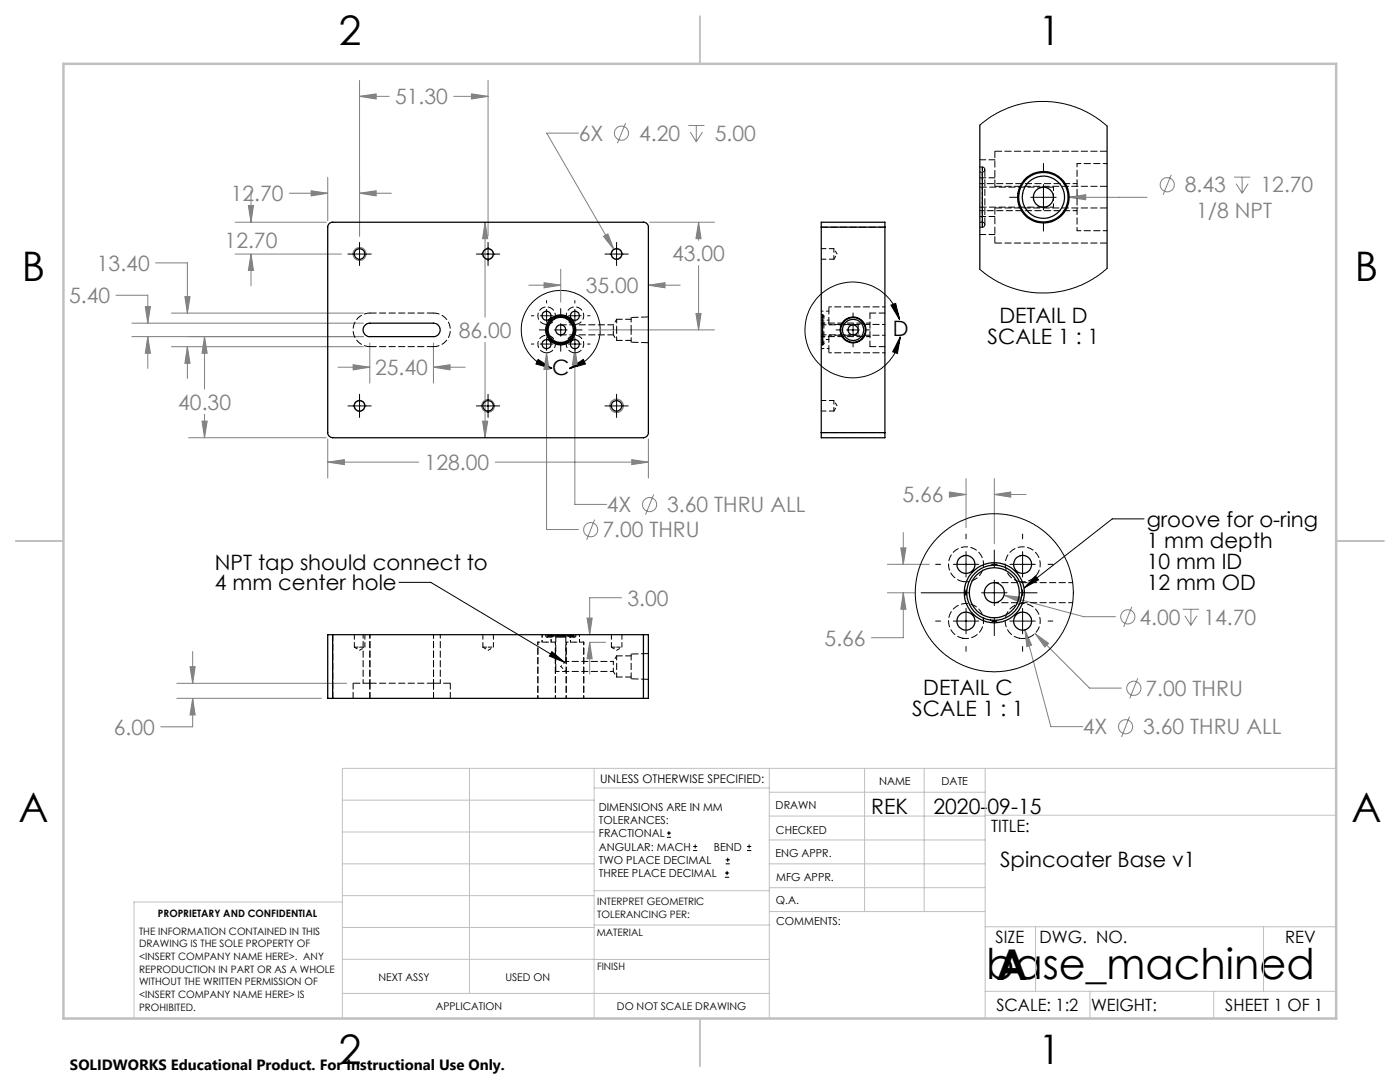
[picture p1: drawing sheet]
<svg xmlns="http://www.w3.org/2000/svg" width="279mm" height="216mm" viewBox="0 0 279 216" stroke-linecap="round" stroke-linejoin="round" font-family="sans-serif">
<g fill="none" stroke="#808080" stroke-width=".2">
<path d="M71.8 19.2l3.3-.5v1.1zM71.8 16.1v31M71.8 19.2h5.9M90.6 19.2h6.8M94.1 18.7l3.3 .5-3.3 .6zM97.4 16.1v31M50.1 38v6.3M57.7 38.6h7.7M62.1 38.1l3.3 .5-3.3 .5zM65.4 35.4v8.7M71.8 38.6l3.3-.5v1zM71.8 38.6h6.3"/>
<path d="M115.5 26.6h-6.4l13.4 23.2M124.8 24.6l-1.6 4M137.4 25h3.2M137.8 26.4l1.2 1.9M139 25v3.3M140.2 26.4l-1.2 1.9M213.4 39.4l3.3-.6v1.1zM213.4 39.4h15.5M233.8 34.9l-1.7 4M246.3 35.3h3.2M246.7 36.7l1.2 1.9M247.9 35.3v3.3"/>
<path d="M249.1 36.7l-1.2 1.9M23.1 58.9h6.4v5.6M31 52.5h6.4v10M36.9 59.2h1l-.5 3.3zM46.9 50.7h21.3M46.9 44.3h18.2M49.6 41h1l-.5 3.3zM50.1 50.7l.5 3.3h-1zM50.1 50.7v6.3M96.8 44.3l.5 3.3h-1zM96.8 44.3v19M105.6 56.9h6.3"/>
<path d="M108.6 56.4l3.3 .5-3.3 .5zM111.9 53.7v6.6M120.4 47.2l.9-.5 1.2 3.1zM129.4 56.9l3.3-.5v1zM129.4 56.9h6.3M129.7 44.3h12.9M139.4 44.3l.5 3.3h-1zM139.4 44.3v3.6M139.4 53v12.8M26.3 67.2h46.2M26.3 64.5h46.2M29 61.2h1l-.5 3.3z"/>
<path d="M29.5 67.2l.5 3.3h-1zM29.5 67.2v6.3M34.2 69.2h38.3M34.2 62.5h38.3M37.4 69.2l.5 3.3h-1zM37.4 69.2v6.3M40.8 67.2l.5 3.3h-1zM40.8 67.2v10.4M67.5 73.3h6.3M70.5 72.8l3.3 .5-3.3 .5zM73.8 68.4v8M86.5 73.3l3.3-.5v1z"/>
<path d="M86.5 68.4v8M86.5 73.3h6.4M96.8 68.3v19M109.1 70.4l.5 3.3h-1.1zM109.1 70.4v35.3h6.3M114.7 69.6l.6 3.2h-1.1zM114.7 69.6v31h6.4M117.4 65.8h25.2M138.9 62.5h1l-.5 3.3zM37.6 87.3h27.5M40.3 84h1l-.5 3.3zM40.8 82.7v4.6"/>
<path d="M65.4 92.2l3.3-.5v1zM65.4 87.6v7.8M65.4 92.2h18.2M96.3 84h1l-.5 3.3zM98.8 92.2h30.6M126.1 91.7l3.3 .5-3.3 .5zM129.4 87.6v7.8M130.5 98.7l-1.7 4M189.5 98.2l3.3 .5-3.3 .5zM189.5 98.7h3.3M192.8 95.5v9.8M198.4 98.7l3.3-.5v1z"/>
<path d="M198.4 95.5v13M198.4 98.7h6.4M118.7 103.7l-1.6 4M124 119.3h-6.3v7.3M177.1 112.6h8.4M177.1 118.3h5.5M179.8 109.3h1l-.5 3.3zM180.3 118.3l.5 3.3h-1zM180.3 118.3v8.9h-6.4M180.3 106.3v6.3M200.4 118.8l3.3 .4-.3 .9zM200.4 118.8l15.9 4.2h6.3"/>
<path d="M35.3 136.3h33.9M35.3 139.3h28.8M37.9 133h1l-.4 3.3zM38.5 139.3l.4 3.4h-1zM38.5 139.3v5.7h-6.4M38.5 130v6.3M117.2 123.3h1l-.5 3.3zM117.7 128.2l.5 3.2h-1zM117.7 128.2v6.3M117.8 128.2h3.1M204.5 125.7l1.4 3-1 .3zM204.5 125.7l5.2 19.3h6.4"/>
<path d="M206.6 126.4l2.7 2-.8 .7zM206.6 126.4l10.9 10.9h6.3M225.9 121.1l-1.6 4M227.1 135.3l-1.6 4M236 121.6h3.3M236.5 122.9l1.2 1.9M237.7 121.6v3.2M238.9 122.9l-1.2 1.9M225.4 143l-1.6 4"/>
<circle cx="124" cy="26.6" r="1.41"/>
<circle cx="232.9" cy="36.9" r="1.41"/>
<circle cx="117.9" cy="105.7" r="1.41"/>
<circle cx="129.6" cy="100.7" r="1.41"/>
<circle cx="225.1" cy="123.1" r="1.42"/>
<circle cx="226.3" cy="137.4" r="1.41"/>
<circle cx="224.6" cy="145" r="1.41"/>
</g>
<g fill="none" stroke="#000" stroke-width=".2">
<path d="M201.5 39.4h1.7M205.7 39.4h5.1M208.2 32.6v1.7M208.2 36.8v5.1M213.3 39.4h1.7M69.4 50.7h4.7M71.8 48.4v4.6M95.1 50.7h4.6M97.4 48.4v4.6M109.1 60v.5M114.7 60v.5M120.7 50.7h4.7"/>
<path d="M123 48.4v4.6M208.2 44.5v1.6M71.8 78.7v4.6M97.4 78.7v4.6M106 68.7h.5M106 63h.5M107.4 71.7l2.8 1.8-3.2-.9zM107.6 65.8h1.8M107.8 68.7h2.5M107.8 63h2.5M109.1 61.7v2.6M109.1 65.5v.6"/>
<path d="M109.1 67.4v2.5M109.1 71.2v.5M110.2 73.5a7.9 7.9 0 0 1-4.8-12.1 7.9 7.9 0 0 1 13 0 7.9 7.9 0 0 1-4.8 12.1M110.6 65.8h2.6M111.6 68.7h.6M111.6 63h.6M111.9 61.6v1.7M111.9 64.6v2.5M111.9 68.4v1.7M113.5 68.7h2.5M113.5 63h2.5M113.6 73.5l2.8-1.8 .4 .9z"/>
<path d="M114.4 65.8h1.8M114.7 61.7v2.6M114.7 65.5v.6M114.7 67.4v2.5M114.7 71.2v.5M117.3 68.7h.5M117.3 63h.5M123 78.7v4.6M166.9 65.8h.8M169 65.8h2.5M170.3 62.4v.9M170.3 64.6v2.5"/>
<path d="M170.3 68.4v.8M172.8 65.8h.8M177.8 60.9l1-.4 .7 3.3zM179.5 63.8a9.6 9.6 0 0 0-14.9-5.7 9.6 9.6 0 0 0 .7 16 9.6 9.6 0 0 0 14.4-6.9M179.7 67.2l-.6 3.3-.9-.3zM69.4 81h4.7M95.1 81h4.6M120.7 81h4.7M79.6 116.2h6.4l26.7 16M183.8 118.3h9.6M186.7 112.6h1M190.3 112.6h5"/>
<path d="M192.8 106.6v.9M192.8 110.1v5M192.8 117.7v1.2M195.9 118.3h5.1M197.9 112.6h1.1M198.4 109.7v3.5M198.4 115.7v5.1M201.5 112.6h5.1M203.5 118.3h3.5M204.1 106.6v.9M204.1 110.1v5M204.1 117.7v1.2"/>
<path d="M206.7 114.9l.6 .8-2.9 1.6zM209.2 112.6h.9M228.3 103.5h-6.3l-17.6 13.8M110.1 130l2.6 2.2-3.1-1.3zM186.7 123.9h1M190.3 123.9h5M192.8 121.4v5.1M192.8 129v1M197.9 123.9h1.1M198.4 123.4v3.4M201.5 123.9h5.1M204.1 121.4v5.1"/>
<path d="M204.1 129v1M209.2 123.9h.9M133.1 167.1h.8M133.1 166.2h.8M133.5 165.8v.9M138.3 169.7h.8M138.3 168.9h.8M138.7 168.5v.8M144.7 175h.8M144.7 174.2h.8M144.8 172.4h.9M144.8 171.6h.9"/>
<path d="M145.1 173.8v.8M145.2 171.1v.9M149.1 169.7h.8M149.1 168.9h.8M149.5 168.5v.8"/>
</g>
<g fill="none" stroke="#808080" stroke-width=".25">
<circle cx="71.8" cy="50.7" r="1.28"/>
<circle cx="97.4" cy="50.7" r="1.08"/>
<circle cx="123.1" cy="50.7" r="1.08"/>
<circle cx="71.8" cy="81" r="1.08"/>
<circle cx="97.4" cy="81" r="1.24"/>
<circle cx="123" cy="81" r="1.34"/>
</g>
<g fill="none" stroke="#c0c0c0" stroke-width=".2">
<path d="M68.3 159.7h50.3M93.7 153.3v44.9M118.6 153.3v49.9M118.6 157.2h34.9M153.5 153.3v49.9M153.5 158.1h43.1M172.5 153.3v28.6M184.4 153.3v28.6M196.6 153.3v49.9M266.7 153.3h-198.4v49.9M68.3 178.7h50.3M68.3 172.4h50.3"/>
<path d="M68.3 166h50.3M68.3 180h-41.6v23.2M118.6 177.7h35M153.5 167.6h43.1M153.5 162.8h43.1M153.5 172.4h43.1M153.5 177.1h43.1M196.6 162.7h70.1M68.3 198.2h85.2M68.3 191.4l85.2 .1M68.3 185.1h50.3M118.6 184.6h35"/>
<path d="M153.6 181.9h43M196.6 197.8h70.1M196.6 184.9h70.1M206.7 184.9v12.9M217.5 197.8v5.4M242.2 197.8v5.4M252.2 184.9v12.9"/>
</g>
<path d="M139.7 3.2v9.5M3.1 107.9h9.6M266.7 107.9h9.5M139.7 203.2v9.6" fill="none" stroke="#c0c0c0" stroke-width=".25"/>
<path d="M12.7 12.7h254v190.5h-254z" fill="none" stroke="#c0c0c0" stroke-width=".5"/>
<path d="M113.6 73.5l2.8-1.8 .4 .9zM107.4 71.7l2.8 1.8-3.2-.9zM177.8 60.9l1-.4 .7 3.3zM179.7 67.2l-.6 3.3-.9-.3zM110.1 130l2.6 2.2-3.1-1.3zM206.7 114.9l.6 .8-2.9 1.6z" fill="#000"/>
<path d="M71.8 38.6l3.3-.5v1zM62.1 38.1l3.3 .5-3.3 .5zM50.1 50.7l.5 3.3h-1zM49.6 41h1l-.5 3.3zM94.1 18.7l3.3 .5-3.3 .6zM71.8 19.2l3.3-.5v1.1zM40.8 67.2l.5 3.3h-1zM40.3 84h1l-.5 3.3zM29 61.2h1l-.5 3.3zM29.5 67.2l.5 3.3h-1zM70.5 72.8l3.3 .5-3.3 .5zM86.5 73.3l3.3-.5v1zM96.8 44.3l.5 3.3h-1zM96.3 84h1l-.5 3.3zM65.4 92.2l3.3-.5v1zM126.1 91.7l3.3 .5-3.3 .5zM120.4 47.2l2.1 2.6-1.2-3.1zM114.7 69.6l-.5 3.2h1.1zM109.1 70.4l-.6 3.3h1.1zM138.9 62.5h1l-.5 3.3zM139.4 44.3l.5 3.3h-1zM108.6 56.4l3.3 .5-3.3 .5zM129.4 56.9l3.3-.5v1zM37.4 69.2l.5 3.3h-1zM36.9 59.2h1l-.5 3.3zM37.9 133h1l-.4 3.3zM38.5 139.3l.4 3.4h-1zM117.7 128.2l.5 3.2h-1zM117.2 123.3h1l-.5 3.3zM204.5 125.7l.4 3.3 1-.3zM206.6 126.4l1.9 2.7 .8-.7zM200.4 118.8l3 1.3 .3-.9zM198.4 98.7l3.3-.5v1zM189.5 98.2l3.3 .5-3.3 .5zM179.8 109.3h1l-.5 3.3zM180.3 118.3l.5 3.3h-1zM213.4 39.4l3.3 .5v-1.1z" fill="#808080"/>
<g fill="none" stroke="#000" stroke-width=".25">
<path d="M195.5 25v28.7M220.9 25.2v28.4M65.7 44.6l.5-.3h62.2a.96 .96 0 0 1 1 1v41a1.02 1.02 0 0 1-1 1h-62a1.02 1.02 0 0 1-1-1v-41.2zM163.9 45.3v-1h12.7v1M163.9 45.3h12.7M163.9 45.3v41M176.6 45.3v41M72.8 64.9l.4-.3 .6-.1h12.7a1.34 1.34 0 0 1 1.3 1.3 1.34 1.34 0 0 1-1.3 1.4h-12.7a1.33 1.33 0 0 1-1.2-.8 1.33 1.33 0 0 1 .2-1.5zM163.9 86.3v1h12.7v-1M163.9 86.3h12.7M66.4 126.6h-1v12.7h1M66.4 126.6v12.7"/>
<path d="M66.4 126.6h62M66.4 139.3h62M128.4 126.6h1v12.7h-1M128.4 126.6v12.7"/>
<circle cx="208.2" cy="39.3" r="2.01"/>
<circle cx="208.2" cy="39.4" r="5.2"/>
<circle cx="208.2" cy="39.4" r="4.9"/>
<circle cx="208.2" cy="39.4" r="4.2"/>
<circle cx="71.8" cy="50.7" r="1.05"/>
<circle cx="97.4" cy="50.7" r="1.05"/>
<circle cx="123" cy="50.7" r="1.05"/>
<circle cx="109.1" cy="68.7" r=".9"/>
<circle cx="109.1" cy="63" r=".91"/>
<circle cx="111.9" cy="65.8" r="3"/>
<circle cx="111.9" cy="65.8" r="1"/>
<circle cx="111.9" cy="65.8" r="2.49"/>
<circle cx="111.9" cy="65.8" r="2.75"/>
<circle cx="114.7" cy="68.7" r=".89"/>
<circle cx="114.7" cy="63" r=".9"/>
<circle cx="170.2" cy="65.8" r="2.57"/>
<circle cx="170.2" cy="65.8" r="2.47"/>
<circle cx="170.3" cy="65.8" r="2.12"/>
<circle cx="170.3" cy="65.8" r=".99"/>
<circle cx="71.8" cy="81" r="1.05"/>
<circle cx="97.4" cy="81" r="1.05"/>
<circle cx="123" cy="81" r="1.05"/>
<circle cx="192.8" cy="112.6" r="1.8"/>
<circle cx="198.4" cy="118.3" r="5.5"/>
<circle cx="198.4" cy="118.3" r="6"/>
<circle cx="198.4" cy="118.3" r="5"/>
<circle cx="198.4" cy="118.3" r="2"/>
<circle cx="204.1" cy="112.6" r="1.8"/>
<circle cx="192.8" cy="123.9" r="1.79"/>
<circle cx="204.1" cy="123.9" r="1.79"/>
</g>
<g fill="none" stroke="#000" stroke-width=".2" stroke-dasharray="1.3 .6" stroke-dashoffset="-.1">
<path d="M198.5 37.2h22.4M220.9 30.2h-22.4M196.5 44.8v-11M198.5 48.5h22.4M220.9 41.5h-22.4M109.1 64.7a1.75 1.75 0 0 0 1.6-2.5 1.75 1.75 0 0 0-3-.3 1.75 1.75 0 0 0 1.1 2.8h.3M109.1 70.4a1.75 1.75 0 0 0 1.6-2.5 1.75 1.75 0 0 0-3-.3 1.75 1.75 0 0 0 1.1 2.8h.3M114.7 70.4a1.75 1.75 0 0 0 1.6-2.5 1.75 1.75 0 0 0-3-.3 1.75 1.75 0 0 0 1.1 2.8h.3M114.7 64.7a1.75 1.75 0 0 0 1.6-2.5 1.75 1.75 0 0 0-3-.3 1.75 1.75 0 0 0 1.1 2.8h.3M126 68.3l3.4 .1M129.4 63.2l-3.4 .1M73.8 136.3h-3.3"/>
<path d="M89.9 136.3h-3.4M112.9 132v-5.4M126 135.4l3.4 .2M129.4 130.4l-3.4 .1"/>
</g>
<g fill="none" stroke="#000" stroke-width=".2" stroke-dasharray="1.3 .6" stroke-dashoffset=".4">
<path d="M196.5 33.8l-.1-.3-.4-.2M196.5 33.8l-.1 .4-.4 .1M196 45.3l.4-.1 .1-.4M196 44.3l.4 .2 .1 .3M126 65.8v2.5M126 63.3v2.5M164.2 68.8v-6v6M164.2 68.3v-5v5M214.1 116.3h-15.7M111.9 126.9h-3h6h-3M111.9 126.9h2.5h-5h2.5M123.1 130.9v4.2"/>
<path d="M198.4 120.3h15.7"/>
</g>
<g fill="none" stroke="#000" stroke-width=".2" stroke-dasharray="1.3 .6" stroke-dashoffset=".5">
<path d="M214.9 32.6h6M214.9 36.6h-19.4M166.4 51.7v-2.1M214.9 46h6M214.9 42h-19.4M122.4 65.8v-1M122.4 66.8v-1M123.1 65.8v2.1M123.1 63.7v2.1M170.3 66.8h1M171.3 65.8v1M171.3 64.8v1"/>
<path d="M171.3 64.8h-1M173.6 64.5h-9.7M173.6 67.2h-9.7M166.4 82v-2.1M70.7 129.1h1.1M71.8 129.1h1M72.5 126.6v9.7M73.8 136.3v-9.7M86.5 136.3v-9.7M87.9 136.3v-9.7M96.4 129.1h1M97.4 129.1h1.1"/>
<path d="M122 129.1h1.1M123.1 129.1h1"/>
</g>
<g fill="none" stroke="#000" stroke-width=".2" stroke-dasharray="1.3 .6">
<path d="M196 33.3h-.5M196 34.3h-.5M198.5 37.2v-7M210.2 37.3h-14.7M163.9 45.3h12.7M195.5 45.3h.5M195.5 44.3h.5M195.5 41.3h12.7M198.5 48.5v-7M73.8 62.5h12.7M86.5 69.2h-12.7M163.9 68.8h.3"/>
<path d="M163.9 68.3h.3M164.2 68.8l.2-.2M164.2 62.8h-.3M164.2 68.3l.2 .3M164.2 63.3h-.3M164.4 63.1l-.2-.3M164.4 63.1l-.2 .2M176.6 86.3h-12.7M66.4 139.3v-12.7M86.5 136.3h-12.7M107.3 128.1h.1M108.9 126.6v.3"/>
<path d="M108.9 126.9l.3 .2M109.4 126.9l-.2 .2M109.4 126.6v.3M114.4 126.9v-.3M114.7 127.1l.2-.2M114.7 127.1l-.3-.2M114.9 126.9v-.3M116.5 128.1h.1M128.4 126.6v12.7"/>
</g>
<g fill="none" stroke="#000" stroke-width=".2" stroke-dasharray="1.3 .6" stroke-dashoffset=".1">
<path d="M195.5 35.5h3M198.5 31.9h-3M195.5 46.8h3M196 45.3v-11.9v11.9M198.5 43.2h-3M73.8 69.2a3.3 3.3 0 0 1-3.3-3.4 3.3 3.3 0 0 1 3.3-3.3M86.5 62.5a3.3 3.3 0 0 1 3.4 3.3 3.3 3.3 0 0 1-3.4 3.4M123.1 67.9h2.9M126 63.7h-2.9M173.6 62.5h3M173.6 62.5v6.7M173.6 69.2h3"/>
<path d="M192.2 116a3.5 3.5 0 0 0 4-4.4 3.5 3.5 0 0 0-5.8-1.6 3.5 3.5 0 0 0 1.2 5.9l.6 .1M203.5 116a3.5 3.5 0 0 0 4-4.4 3.5 3.5 0 0 0-5.8-1.6 3.5 3.5 0 0 0 1.2 5.9l.6 .1M70.5 136.3v3M73.8 136.3v3M86.5 136.3v3M89.9 139.3v-3M123.1 135.1h2.9M126 130.5v4.9M126 130.9h-2.9M192.2 127.4a3.5 3.5 0 0 0 4-4.5 3.5 3.5 0 0 0-5.8-1.5 3.5 3.5 0 0 0 1.2 5.8l.6 .2M203.5 127.4a3.5 3.5 0 0 0 4-4.5 3.5 3.5 0 0 0-5.8-1.5 3.5 3.5 0 0 0 1.2 5.8l.6 .2"/>
</g>
<g fill="none" stroke="#000" stroke-width=".2" stroke-dasharray="1.3 .6" stroke-dashoffset=".6">
<path d="M210.2 39.3v2M210.2 37.3v2M214.9 32.6v13.4M166.4 51.7l.6-1M167 50.7l-.6-1.1M208.2 41.3h2M122.4 66.8l.7 1.1M123.1 63.7l-.7 1.1M166.4 82l.6-1M167 81l-.6-1.1M70.7 129.1l1.1 .7M71.8 129.8l1-.7"/>
<path d="M96.4 129.1l1 .7M97.4 129.8l1.1-.7M112.9 134h-2M122 129.1l1.1 .7M122.4 134v-2M122.4 134l.7 1.1M123.1 129.8l1-.7M123.1 130.9l-.7 1.1"/>
</g>
<path d="M196 44.3v-10v10M111.9 66.8h10.5M122.4 64.8h-10.5M109.2 127.1h2.7M111.9 127.1h2.8" fill="none" stroke="#000" stroke-width=".2" stroke-dasharray="1.3 .6" stroke-dashoffset=".2"/>
<path d="M165.4 64.7v-3.5M165.4 70.4v-3.5M110.9 126.6v7.4" fill="none" stroke="#000" stroke-width=".2" stroke-dasharray="1.3 .6" stroke-dashoffset="-.2"/>
<path d="M164.4 68.6v-5.5M111.9 133l1 1M112.9 132l-1 1M112.9 134h9.5M122.4 132h-9.5" fill="none" stroke="#000" stroke-width=".2" stroke-dasharray="1.3 .6" stroke-dashoffset=".7"/>
<path d="M163.9 51.7h2.5M166.4 49.6h-2.5M163.9 66.8h6.4M166.4 79.9h-2.5M170.3 64.8h-6.4M163.9 82h2.5M70.7 126.6v2.5M72.8 129.1v-2.5M96.4 126.6v2.5M98.5 129.1v-2.5M122 126.6v2.5M124.1 129.1v-2.5" fill="none" stroke="#000" stroke-width=".2" stroke-dasharray="1.3 .6" stroke-dashoffset=".3"/>
<g fill="none" stroke="#000" stroke-width=".2" stroke-dasharray="1.3 .6" stroke-dashoffset=".8">
<path d="M163.9 63.9h1.5M163.9 69.5h1.5M165.4 64.7h11.2M165.4 70.4h11.2M165.4 62.1h-1.5M165.4 67.7h-1.5M176.6 61.2h-11.2M176.6 66.9h-11.2M107.3 128.1v11.2M108.2 126.6v1.5M110 128.1v-1.5M110.8 139.3v-11.2"/>
<path d="M113 128.1v11.2M113.8 126.6v1.5M115.6 128.1v-1.5M116.5 139.3v-11.2"/>
</g>
<path d="M107.3 128.1h1.8M109.1 128.1h1.7M113 128.1h1.7M114.7 128.1h1.8" fill="none" stroke="#000" stroke-width=".2" stroke-dasharray="1.3 .6" stroke-dashoffset=".9"/>
<g fill="none" stroke="#000" stroke-width=".2">
<path d="M195.5 25l1.7-1.4 1.7-1 3-1.3 3.2-.8 2-.3h2l3.5 .5 2.7 .9 3.2 1.7 2.4 1.9M220.9 53.6l-2.2 1.7-3 1.6-3.3 1.1-3.2 .5-3.6-.2-3.5-.8-2.2-.9-1.7-.9-2.7-2"/>
<circle cx="198.4" cy="118.3" r="15.8"/>
</g>
<g font-size="8.5">
<text x="196.8" y="195.4">base_machined</text>
<text x="198.9" y="195.5">A</text>
</g>
<g font-size="8.1">
<text x="67.6" y="8.9">2</text>
<text x="207.3" y="8.9">1</text>
<text x="4.4" y="56.2">B</text>
<text x="270.4" y="56.2">B</text>
<text x="3.7" y="164.1">A</text>
<text x="269.7" y="164.1">A</text>
<text x="67.6" y="212.4">2</text>
<text x="207.3" y="212.4">1</text>
</g>
<g font-size="4.2" fill="#808080">
<text x="78.9" y="20.8">51.30</text>
<text x="115.5" y="28.1">6X</text>
<text x="127.5" y="28.1">4.20</text>
<text x="142.6" y="28.1">5.00</text>
<text x="46" y="40.2">12.70</text>
<text x="236.5" y="38.4">8.43</text>
<text x="251.6" y="38.4">12.70</text>
<text x="238.7" y="43.5">1/8 NPT</text>
<text x="44.8" y="49.4">12.70</text>
<text x="134.1" y="52">43.00</text>
<text x="19.3" y="54.1">13.40</text>
<text x="116.9" y="58.5">35.00</text>
<text x="13.8" y="60.5">5.40</text>
<text x="91.6" y="67.4">86.00</text>
<text x="74.9" y="74.9">25.40</text>
<text x="35.6" y="81.7">40.30</text>
<text x="84.7" y="93.8">128.00</text>
<text x="180.1" y="100.3">5.66</text>
<text x="120.2" y="107.2">7.00 THRU</text>
<text x="121.1" y="102.2">4X</text>
<text x="133.2" y="102.2">3.60 THRU ALL</text>
<text x="125.2" y="120.9">3.00</text>
<text x="227.4" y="124.6">4.00</text>
<text x="240.2" y="124.6">14.70</text>
<text x="164.6" y="128.8">5.66</text>
<text x="228.6" y="138.9">7.00 THRU</text>
<text x="22.7" y="146.6">6.00</text>
<text x="216.1" y="146.6">4X</text>
<text x="228.2" y="146.5">3.60 THRU ALL</text>
</g>
<g font-size="4.2">
<text x="199.5" y="64.5">DETAIL D</text>
<text x="178.2" y="67">D</text>
<text x="197.1" y="68.7">SCALE 1 : 1</text>
<text x="110.2" y="74.9">C</text>
<text x="228.8" y="105.1">groove for o-ring</text>
<text x="42.9" y="113.7">NPT tap should connect to</text>
<text x="228.8" y="109.3">1 mm depth</text>
<text x="228.8" y="113.5">10 mm ID</text>
<text x="42.9" y="117.8">4 mm center hole</text>
<text x="228.8" y="117.6">12 mm OD</text>
<text x="182" y="142.9">SCALE 1 : 1</text>
<text x="184.3" y="138.7">DETAIL C</text>
<text x="173.9" y="162.4">REK</text>
<text x="186.3" y="162.4">2020-09-15</text>
<text x="199.6" y="173">Spincoater Base v1</text>
</g>
<g font-size="3.4">
<text x="197.8" y="166">TITLE:</text>
<text x="198.7" y="188.1">SIZE</text>
<text x="207.5" y="188.1">DWG. NO.</text>
<text x="256.5" y="188.2">REV</text>
<text x="198.8" y="201.7">SCALE: 1:2</text>
<text x="217.7" y="201.8">WEIGHT:</text>
<text x="244.5" y="201.7">SHEET 1 OF 1</text>
</g>
<text font-size="3" x="14" y="213.5">SOLIDWORKS Educational Product. For Instructional Use Only.</text>
<text font-size="2.4" x="119.8" y="156.2">UNLESS OTHERWISE SPECIFIED:</text>
<g font-size="2.2">
<text x="119.5" y="161.8">DIMENSIONS ARE IN MM</text>
<text x="154.8" y="161.4">DRAWN</text>
<text x="175.4" y="156.6">NAME</text>
<text x="187.9" y="156.7">DATE</text>
<text x="119.5" y="164.4">TOLERANCES:</text>
<text x="119.5" y="167.1">FRACTIONAL</text>
<text x="154.9" y="166.3">CHECKED</text>
<text x="119.5" y="169.7">ANGULAR: MACH</text>
<text x="119.5" y="172.4">TWO PLACE DECIMAL</text>
<text x="142.5" y="169.7">BEND</text>
<text x="154.8" y="171">ENG APPR.</text>
<text x="119.5" y="175">THREE PLACE DECIMAL</text>
<text x="154.9" y="175.7">MFG APPR.</text>
<text x="154.9" y="180.4">Q.A.</text>
<text x="154.9" y="184.6">COMMENTS:</text>
</g>
<g font-size="2.1">
<text x="75.5" y="195.7">NEXT ASSY</text>
<text x="100.9" y="195.7">USED ON</text>
<text x="86.9" y="201.5">APPLICATION</text>
<text x="123.1" y="201.6">DO NOT SCALE DRAWING</text>
</g>
<g font-size="2">
<text x="31.5" y="182.9">PROPRIETARY AND CONFIDENTIAL</text>
<text x="119.2" y="180.6">INTERPRET GEOMETRIC</text>
<text x="119.2" y="183.1">TOLERANCING PER:</text>
<text x="27.8" y="186.5">THE INFORMATION CONTAINED IN THIS</text>
<text x="27.8" y="189">DRAWING IS THE SOLE PROPERTY OF</text>
<text x="27.8" y="191.6">&lt;INSERT COMPANY NAME HERE&gt;. ANY</text>
<text x="119.1" y="186.7">MATERIAL</text>
<text x="27.8" y="194.1">REPRODUCTION IN PART OR AS A WHOLE</text>
<text x="27.8" y="196.6">WITHOUT THE WRITTEN PERMISSION OF</text>
<text x="119.1" y="193.5">FINISH</text>
<text x="27.8" y="199.1">&lt;INSERT COMPANY NAME HERE&gt; IS</text>
<text x="27.8" y="201.7">PROHIBITED.</text>
</g>
</svg>
